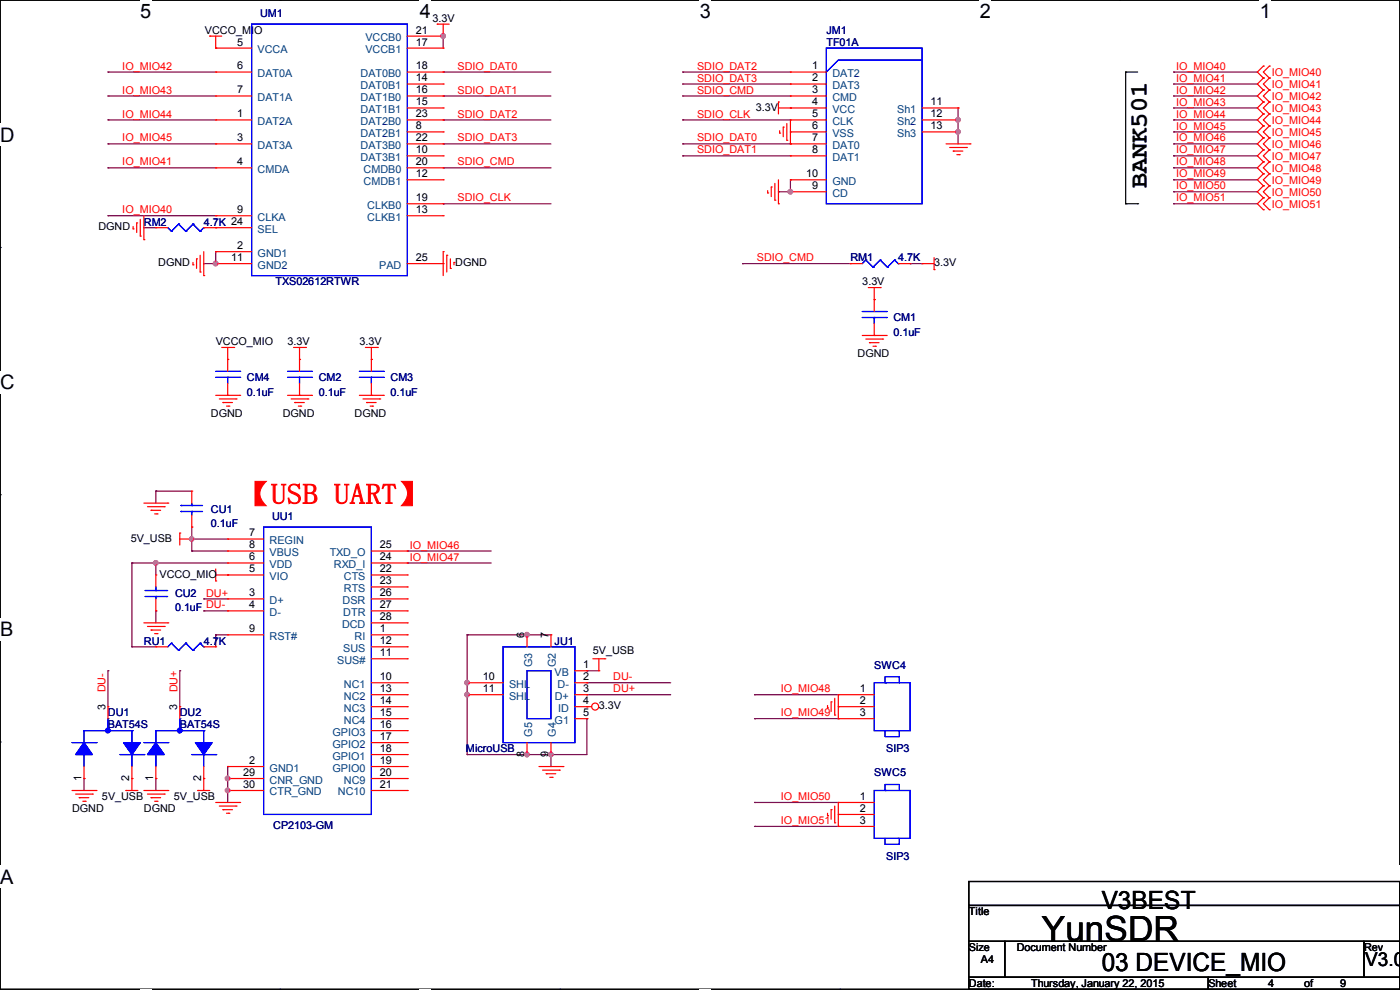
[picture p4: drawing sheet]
<svg xmlns="http://www.w3.org/2000/svg" width="297mm" height="210mm" viewBox="0 0 297 210" stroke-linecap="round" stroke-linejoin="round" font-family="sans-serif">
<path d="M0 0h297v209.8h-297z" fill="none" stroke="#000" stroke-width=".25"/>
<g fill="#fff">
<path d="M29.7 0h2.4v4.8h-2.4z"/>
<path d="M29.7 209.8h2.4v.2h-2.4z"/>
</g>
<path d="M59.4 0h.1M59.4 209.8h.1" fill="none" stroke="#000" stroke-width=".25"/>
<g fill="#fff">
<path d="M89.1 0h2.3v4.8h-2.3z"/>
<path d="M89.1 209.8h2.3v.2h-2.3z"/>
</g>
<path d="M118.8 0h.1M118.8 209.8h.1" fill="none" stroke="#000" stroke-width=".25"/>
<g fill="#fff">
<path d="M148.5 0h2.3v4.8h-2.3z"/>
<path d="M148.5 209.8h2.3v.2h-2.3z"/>
</g>
<path d="M178.2 0h.1M178.2 209.8h.1" fill="none" stroke="#000" stroke-width=".25"/>
<g fill="#fff">
<path d="M207.9 0h2.3v4.8h-2.3z"/>
<path d="M207.9 209.8h2.3v.2h-2.3z"/>
</g>
<path d="M237.6 0h.1M237.6 209.8h.1" fill="none" stroke="#000" stroke-width=".25"/>
<g fill="#fff">
<path d="M267.3 0h2.3v4.8h-2.3z"/>
<path d="M267.3 209.8h2.3v.2h-2.3z"/>
<path d="M0 26.2h3.1v4.8h-3.1z"/>
<path d="M0 78.7h3.1v4.7h-3.1z"/>
</g>
<path d="M0 52.5h.1M297 52.5h.1" fill="none" stroke="#000" stroke-width=".25"/>
<path d="M0 131.1h2.9v4.8h-2.9z" fill="#fff"/>
<path d="M0 104.9h.1M297 104.9h.1" fill="none" stroke="#000" stroke-width=".25"/>
<g fill="#fff">
<path d="M0 183.6h2.9v4.7h-2.9z"/>
<path d="M296.9 183.6h.1v4.7h-.1z"/>
</g>
<g fill="none" stroke="#000" stroke-width=".25">
<path d="M238.8 15.3h.1M238.8 15.3h2.5M238.8 15.3v27.9M238.8 43.2h.1M238.8 43.2h2.5M241.3 43.2h.1M0 157.4h.1M297 157.4h.1M205.5 187h91.5v5.1h-91.5zM205.5 192.1h91.5v7.6h-91.5zM205.5 199.7h7.6v7.6h-7.6zM213.1 199.7h76.2v7.6h-76.2z"/>
<path d="M289.3 199.7h7.7v7.6h-7.7zM205.5 207.3h50.8v2.5h-50.8zM256.3 207.3h40.7v2.5h-40.7z"/>
</g>
<g fill="none" stroke="#800040" stroke-width=".25">
<path d="M22.9 15.3h.1M22.9 15.3h22.9M94 7.7h.1M94 15.3h.1M94 7.7v2.5M94 15.3h22.9M144.8 17.8h.1M144.8 15.3h.1M144.8 15.3h22.9M144.8 17.8h22.9M249 17.8h.1M249 15.3h.1"/>
<path d="M249 15.3h17.7M249 17.8h17.7M22.9 25.4h.1M22.9 30.5h.1M22.9 35.6h.1M22.9 20.4h.1M22.9 35.6h22.9M22.9 20.4h22.9M22.9 30.5h22.9M22.9 25.4h22.9M94 35.6h.1M94 20.4h.1"/>
<path d="M94 30.5h.1M94 25.4h.1M94 35.6h22.9M94 20.4h22.9M94 30.5h22.9M94 25.4h22.9M144.8 30.5h.1M144.8 25.4h.1M144.8 20.4h.1M144.8 33.1h.1M144.8 20.4h22.9M144.8 30.5h22.9"/>
<path d="M144.8 25.4h22.9M144.8 33.1h22.9M167.7 38.1h.1M167.7 38.1v2.6h-2.6M203.2 28h.1M203.2 22.9h.1M203.2 25.4h.1M203.2 22.9v7.6M249 20.4h.1M249 28h.1M249 38.1h.1M249 33.1h.1"/>
<path d="M249 22.9h.1M249 25.4h.1M249 30.5h.1M249 35.6h.1M249 35.6h17.7M249 20.4h17.7M249 30.5h17.7M249 25.4h17.7M249 33.1h17.7M249 28h17.7M249 38.1h17.7M249 22.9h17.7"/>
<path d="M22.9 45.8h.1M22.9 45.8h22.9M30.5 48.3h.1M30.5 48.3h2.6M43.2 55.9h.1M45.8 53.4h.1M45.8 53.4v2.5h-2.6M94 43.2h.1M94 43.2h22.9M157.5 55.9h.1M157.5 55.9h22.9M165.1 40.7h.1"/>
<path d="M193.1 55.9h.1M193.1 55.9h2.5M249 43.2h.1M249 40.7h.1M249 43.2h17.7M249 40.7h17.7M28 119.4h.1M28 119.4h20.3M28 119.4v17.8M33.1 119.4h.1M33.1 104.2h.1M33.1 104.2v2.5"/>
<path d="M33.1 119.4v2.6M33.1 104.2h7.6M40.7 111.8h.1M40.7 116.9h.1M40.7 114.3h.1M40.7 111.8v5.1M40.7 116.9h7.6M40.7 114.3h7.6M86.4 119.4h.1M86.4 116.9h.1M86.4 119.4h17.8M86.4 116.9h17.8"/>
<path d="M28 137.2h.1M28 137.2h5.1M33.1 129.6h.1M33.1 129.6v2.5M43.2 127h.1M43.2 129.6h.1M43.2 127h5.1M43.2 129.6h5.1M45.8 134.7h.1M45.8 134.7v2.5M45.8 134.7h2.5M99.1 134.7h.1"/>
<path d="M99.1 134.7h17.8M99.1 134.7v25.4M111.8 134.7h.1M22.9 142.3h.1M22.9 142.3v7.6M38.1 142.3h.1M38.1 142.3v7.6M99.1 147.4h.1M99.1 144.8h.1M124.5 142.3h.1M124.5 147.4h.1M124.5 152.4h.1"/>
<path d="M124.5 144.8h.1M124.5 142.3h2.5M124.5 147.4h17.8M124.5 152.4v7.7h-25.4M124.5 144.8h17.8M160.1 147.4h.1M160.1 152.4h.1M160.1 147.4h17.7M160.1 152.4h17.7M17.8 165.1h.1M17.8 165.1v2.6M33.1 165.1h.1"/>
<path d="M33.1 165.1v2.6M48.3 162.6h.1M48.3 165.1h.1M48.3 167.7h.1M48.3 162.6v7.6M99.1 160.1h.1M111.8 160.1h.1M116.9 160.1h.1M116.9 160.1v2.5M160.1 175.3h.1M160.1 170.2h.1M160.1 175.3h17.7"/>
<path d="M160.1 170.2h17.7"/>
</g>
<g fill="#f0f" stroke="#f0f" stroke-width=".25">
<circle cx="45.7" cy="55.9" r=".49"/>
<circle cx="94" cy="7.6" r=".49"/>
<circle cx="203.2" cy="28" r=".49"/>
<circle cx="203.2" cy="25.4" r=".49"/>
<circle cx="167.7" cy="40.7" r=".49"/>
<circle cx="33" cy="119.4" r=".49"/>
<circle cx="40.7" cy="114.3" r=".49"/>
<circle cx="48.3" cy="165.1" r=".49"/>
<circle cx="48.3" cy="167.7" r=".49"/>
<circle cx="116.9" cy="160" r=".49"/>
<circle cx="111.8" cy="134.6" r=".49"/>
<circle cx="99.1" cy="147.3" r=".49"/>
<circle cx="111.8" cy="160" r=".49"/>
<circle cx="99.1" cy="144.8" r=".49"/>
</g>
<g fill="none" stroke="#f00" stroke-width=".25">
<path d="M44.5 7.7h.1M44.5 7.7h2.5M45.8 10.2h.1M45.8 15.3h.1M45.8 7.7v2.5M45.8 15.3h7.6M45.8 10.2h7.6M86.4 7.7h7.6M86.4 15.3h7.6M86.4 10.2h7.6M86.4 17.8h7.6M92.8 5.1h.1"/>
<path d="M92.8 5.1h2.5M94 7.7h.1M94 10.2h.1M94 15.3h.1M94 17.8h.1M94 5.1v2.6M167.7 15.3h.1M167.7 17.8h.1M167.7 15.3h7.6M167.7 17.8h7.6M268 16.6h.1M268 19.1h.1"/>
<path d="M268 14h.1M268 16.6l-1.3 1.2 1.3 1.3M268 19.1l-1.3 1.3 1.3 1.2M268 14l-1.3 1.3 1.3 1.3M269.3 19.1h.1M269.3 16.6h.1M269.3 14h.1M269.3 16.6l-1.3 1.2 1.3 1.3M269.3 19.1l-1.3 1.3 1.3 1.2M269.3 14l-1.3 1.3 1.3 1.3M45.8 20.4h.1M45.8 25.4h.1"/>
<path d="M45.8 30.5h.1M45.8 35.6h.1M45.8 30.5h7.6M45.8 20.4h7.6M45.8 25.4h7.6M45.8 35.6h7.6M86.4 22.9h7.6M86.4 30.5h7.6M86.4 20.4h7.6M86.4 25.4h7.6M86.4 35.6h7.6M86.4 28h7.6"/>
<path d="M86.4 33.1h7.6M86.4 38.1h7.6M94 20.4h.1M94 22.9h.1M94 25.4h.1M94 28h.1M94 30.5h.1M94 33.1h.1M94 35.6h.1M94 38.1h.1M163.6 39.7h.1M163.6 39.7v2"/>
<path d="M164.4 38.9v3.6M165.1 21.6h.1M165.1 22.9h10.2M165.1 21.6v2.6M165.1 38.1v5.1M165.4 28.2h.1M165.4 27.7v.5M166.2 27h.1M166.2 27v2M166.9 29.8h.1M166.9 26.2v3.6M167.7 22.9h.1"/>
<path d="M167.7 30.5h.1M167.7 20.4h.1M167.7 25.4h.1M167.7 28h.1M167.7 33.1h.1M167.7 38.1h.1M167.7 25.4v5.1M167.7 30.5h7.6M167.7 20.4h7.6M167.7 25.4h7.6M167.7 28h7.6M167.7 33.1h7.6"/>
<path d="M167.7 38.1h7.6M195.6 22.9h7.6M195.6 25.4h7.6M195.6 28h7.6M200.7 30.5h5.1M201.5 31.3h3.5M202.2 32h.1M202.2 32h2.1M203 32.8h.5M203.2 22.9h.1M203.2 25.4h.1M203.2 28h.1"/>
<path d="M203.5 32.8h.1M205 31.3h.1M205.8 30.5h.1M268 21.6h.1M268 24.2h.1M268 26.7h.1M268 29.3h.1M268 31.8h.1M268 34.3h.1M268 36.9h.1M268 39.4h.1M268 21.6l-1.3 1.3 1.3 1.3"/>
<path d="M268 26.7l-1.3 1.3 1.3 1.3M268 31.8l-1.3 1.3 1.3 1.2M268 36.9l-1.3 1.2 1.3 1.3M268 24.2l-1.3 1.2 1.3 1.3M268 29.3l-1.3 1.2 1.3 1.3M268 34.3l-1.3 1.3 1.3 1.3M268 39.4l-1.3 1.3 1.3 1.3M269.3 21.6h.1M269.3 24.2h.1M269.3 29.3h.1M269.3 26.7h.1M269.3 34.3h.1"/>
<path d="M269.3 31.8h.1M269.3 39.4h.1M269.3 36.9h.1M269.3 21.6l-1.3 1.3 1.3 1.3M269.3 26.7l-1.3 1.3 1.3 1.3M269.3 31.8l-1.3 1.3 1.3 1.2M269.3 36.9l-1.3 1.2 1.3 1.3M269.3 24.2l-1.3 1.2 1.3 1.3M269.3 29.3l-1.3 1.2 1.3 1.3M269.3 34.3l-1.3 1.3 1.3 1.3M269.3 39.4l-1.3 1.3 1.3 1.3M28.2 48.6h.1"/>
<path d="M28.2 48v.6M29 47.3h.1M29 47.3v2M29.8 50.1h.1M29.8 46.5v3.6M30.5 50.8h.1M30.5 45.8v5M33.1 48.3h.1M33.1 48.3h2.5M40.9 56.2h.1M40.9 55.7v.5M41.7 54.9h.1"/>
<path d="M41.7 54.9v2M42.5 57.7h.1M42.5 54.1v3.6M43.2 58.5h.1M43.2 53.4v5.1M43.2 48.3h10.2M45.8 48.3h.1M45.8 45.8h.1M45.8 53.4h.1M45.8 55.9h.1M45.8 55.9h7.6M45.8 45.8h7.6"/>
<path d="M45.8 53.4h7.6M86.4 55.9h7.6M86.4 45.8h7.6M86.4 43.2h7.6M94 53.4h.1M94 43.2h.1M94 45.8h.1M94 55.9h.1M94 53.4v5.1M94.8 54.1h.1M94.8 54.1v3.6M95.5 56.9h.1"/>
<path d="M95.5 54.9v2M96.3 55.7h.1M96.3 55.7v.5M162.9 40.9h.1M162.9 40.4v.5M164.4 42.5h.1M165.1 43.2h.1M167.7 40.7h.1M167.7 40.7h7.6M180.4 55.9h.1M180.4 55.9h2.5M190.5 55.9h2.6"/>
<path d="M193.1 55.9h.1M195.6 55.9h.1M195.6 55.9h2.6M198.2 57.2h.1M198.2 54.7v2.5M268 42h.1M268 44.5h.1M268 42l-1.3 1.2 1.3 1.3M269.3 42h.1M269.3 44.5h.1M269.3 42l-1.3 1.2 1.3 1.3M47 73.7h2.6"/>
<path d="M48.3 76.2h.1M48.3 73.7v5.1M49.6 73.7h.1M62.3 73.7h2.5M63.5 76.2h.1M63.5 73.7v5.1M64.8 73.7h.1M77.5 73.7h2.6M78.8 76.2h.1M78.8 73.7v5.1M80.1 73.7h.1M182.9 71.2h5.1"/>
<path d="M183.7 71.9h3.5M184.2 61h2.5M184.4 72.7h.1M184.4 72.7h2.1M185.2 73.4h.5M185.5 63.5h.1M185.5 71.2h.1M185.5 61v5.1M185.5 68.6v2.6M185.7 73.4h.1M186.7 61h.1M187.2 71.9h.1"/>
<path d="M188 71.2h.1M45.8 83.9h5M46.5 84.6h3.6M47.3 85.4h.1M47.3 85.4h2M48 86.1h.6M48.3 83.9h.1M48.3 81.3v2.6M48.6 86.1h.1M50.1 84.6h.1M50.8 83.9h.1M61 83.9h5.1"/>
<path d="M61.8 84.6h3.5M62.5 85.4h.1M62.5 85.4h2.1M63.3 86.1h.5M63.5 83.9h.1M63.5 81.3v2.6M63.8 86.1h.1M65.3 84.6h.1M66.1 83.9h.1M76.2 83.9h5.1M77 84.6h3.6M77.8 85.4h.1"/>
<path d="M77.8 85.4h2M78.5 86.1h.5M78.8 83.9h.1M78.8 81.3v2.6M79 86.1h.1M80.6 84.6h.1M81.3 83.9h.1M30.5 106.7h5.1M31.3 107.5h3.5M32 108.2h.1M32 108.2h2.1M32.8 109h.5"/>
<path d="M33.3 109h.1M34.8 107.5h.1M35.6 106.7h.1M38.1 113.1h.1M38.1 114.3h2.6M38.1 113.1v2.5M40.7 114.3h.1M40.7 104.2h.1M40.7 111.8h.1M40.7 104.2v2.5M40.7 109.3v2.5M48.3 119.4h.1"/>
<path d="M48.3 114.3h.1M48.3 116.9h.1M48.3 114.3h7.6M48.3 119.4h7.6M48.3 116.9h7.6M78.8 119.4h7.6M78.8 116.9h7.6M86.4 116.9h.1M86.4 119.4h.1M30.5 132.1h5.1M31.3 132.9h3.5M32 133.6h.1"/>
<path d="M32 133.6h2.1M32.8 134.4h.5M33.1 129.6h.1M33.1 122h.1M33.1 137.2h.1M33.1 122v2.5M33.1 127v2.6M33.1 137.2h2.5M33.3 134.4h.1M34.8 132.9h.1M35.6 132.1h.1M43.2 137.2h2.6"/>
<path d="M45.8 123.2h.1M45.8 137.2h.1M45.8 120.7v2.5M45.8 122h10.1M48.3 122h.1M48.3 134.7h.1M48.3 127h.1M48.3 129.6h.1M48.3 134.7h7.6M48.3 127h7.6M48.3 129.6h7.6M78.8 132.1h7.6"/>
<path d="M78.8 122h7.6M78.8 139.7h7.6M78.8 137.2h7.6M78.8 134.7h7.6M78.8 127h7.6M78.8 129.6h7.6M78.8 124.5h7.6M86.4 122h.1M86.4 124.5h.1M86.4 127h.1M86.4 129.6h.1M86.4 132.1h.1"/>
<path d="M86.4 134.7h.1M86.4 137.2h.1M86.4 139.7h.1M111.8 134.7h.1M111.8 134.7v2.5M116.9 134.7h.1M116.9 134.7v2.5M125.8 139.7h2.5M127 139.7v2.6M128.3 139.7h.1M22.9 149.9h.1M22.9 149.9v2.5"/>
<path d="M38.1 149.9h.1M38.1 149.9v2.5M78.8 149.9h7.6M78.8 147.4h7.6M78.8 152.4h7.6M78.8 144.8h7.6M78.8 155h7.6M78.8 157.5h7.6M86.4 147.4h.1M86.4 149.9h.1M86.4 152.4h.1M86.4 155h.1"/>
<path d="M86.4 157.5h.1M86.4 144.8h.1M99.1 144.8h.1M99.1 147.4h.1M99.1 147.4h7.6M99.1 144.8h7.6M111.8 157.5v2.6M116.9 157.5v2.6M122 149.9h3.5M122 147.4h2.5M122 152.4h2.5M122 144.8h2.5"/>
<path d="M122 142.3h2.5M124.5 149.9h.1M124.5 144.8h.1M124.5 147.4h.1M124.5 142.3h.1M124.5 152.4h.1M127 142.3h.1M175.6 150.2h.1M175.6 149.6v.6M176.3 148.9h.1M176.3 148.9v2M177.1 151.7h.1"/>
<path d="M177.1 148.1v3.6M177.8 152.4h.1M177.8 147.4h.1M177.8 149.9h.1M177.8 149.9h7.7M177.8 147.4v5M177.8 147.4h7.7M177.8 152.4h7.7M15.3 167.7h5.1M16 168.4h3.6M16.8 169.2h.1M16.8 169.2h2"/>
<path d="M17.6 170h.5M17.8 165.1h.1M17.8 162.6v2.5M18.1 170h.1M19.6 168.4h.1M20.4 167.7h.1M26.7 167.7h.1M26.7 167.7h2.6M28 165.1h.1M28 162.6v5.1M30.5 167.7h5.1M31.3 168.4h3.5"/>
<path d="M32 169.2h.1M32 169.2h2.1M32.8 170h.5M33.1 165.1h.1M33.1 162.6v2.5M33.3 170h.1M34.8 168.4h.1M35.6 167.7h.1M42 167.7h.1M42 167.7h2.5M43.2 165.1h.1M43.2 162.6v5.1"/>
<path d="M45.8 170.2h5M46.5 171h3.6M47.3 171.7h.1M47.3 171.7h2M48 172.5h.6M48.3 162.6h.1M48.3 167.7h.1M48.3 165.1h.1M48.3 167.7h7.6M48.3 162.6h7.6M48.3 165.1h7.6M48.6 172.5h.1"/>
<path d="M50.1 171h.1M50.8 170.2h.1M78.8 167.7h7.6M78.8 162.6h7.6M78.8 160.1h7.6M78.8 165.1h7.6M86.4 160.1h.1M86.4 162.6h.1M86.4 165.1h.1M86.4 167.7h.1M111.8 160.1h.1M114.3 162.6h5.1"/>
<path d="M115.1 163.4h3.6M115.9 164.1h.1M115.9 164.1h2M116.6 164.9h.5M116.9 160.1h.1M117.1 164.9h.1M118.7 163.4h.1M119.4 162.6h.1M175.6 173h.1M175.6 172.5v.5M176.3 171.7h.1M176.3 171.7v2.1"/>
<path d="M177.1 174.5h.1M177.1 171v3.5M177.8 175.3h.1M177.8 170.2h.1M177.8 172.8h.1M177.8 170.2h7.7M177.8 170.2v5.1M177.8 172.8h7.7M177.8 175.3h7.7"/>
<circle cx="126.3" cy="149.9" r=".74"/>
</g>
<g fill="none" stroke="#00f" stroke-width=".25">
<path d="M53.4 5.1h33v53.4h-33zM175.3 10.2h20.3v33h-20.3zM195.6 12.7h-17.8l-2.5 2.6M35.6 48.3l.8 .8M36.4 49.1h.1M37.9 47.5h.1M37.9 47.5l-1.5 1.6M37.9 47.5l1.5 1.6M39.4 49.1h.1M40.9 47.5h.1M40.9 47.5l-1.5 1.6M40.9 47.5l1.6 1.6"/>
<path d="M42.5 49.1h.1M43.2 48.3h.1M43.2 48.3l-.7 .8M183.7 55.2h.1M183.7 55.2l-.8 .7M183.7 55.2l1.5 1.5M185.2 56.7h.1M186.7 55.2h.1M186.7 55.2l-1.5 1.5M186.7 55.2l1.6 1.5M188.3 56.7h.1M189.8 55.2h.1"/>
<path d="M189.8 55.2l-1.5 1.5M189.8 55.2l.7 .7M190.5 55.9h.1M45.8 78.8h5M50.8 78.8h.1M61 78.8h5.1M66.1 78.8h.1M76.2 78.8h5.1M81.3 78.8h.1M182.9 66.1h5.1M182.9 67.4h5.1M185.5 67.4h.1"/>
<path d="M185.5 67.4v1.2M188 66.1h.1M188 67.4h.1M45.8 80.1h5M48.3 80.1h.1M48.3 80.1v1.2M50.8 80.1h.1M61 80.1h5.1M63.5 80.1h.1M63.5 80.1v1.2M66.1 80.1h.1M76.2 80.1h5.1"/>
<path d="M78.8 80.1h.1M78.8 80.1v1.2M81.3 80.1h.1M38.4 108.5h.1M38.4 107.2h.1M38.4 108.5h4.6M38.4 107.2h4.6M40.7 107.2h.1M40.7 108.5h.1M40.7 106.7v.5M40.7 108.5v.8M55.9 111.8h22.9v61h-22.9z"/>
<path d="M30.8 125.3h4.5M30.8 126.5h4.5M33.1 126.5h.1M33.1 125.3h.1M33.1 124.5v.8M33.1 126.5v.5M35.3 125.3h.1M35.3 126.5h.1M36.4 136.4h.1M36.4 136.4l-.8 .8M36.4 136.4l1.5 1.6M37.9 138h.1"/>
<path d="M39.4 136.4h.1M39.4 136.4l-1.5 1.6M39.4 136.4l1.5 1.6M40.9 138h.1M42.5 136.4h.1M42.5 136.4l-1.6 1.6M42.5 136.4l.7 .8M43.2 137.2h.1M106.7 137.2h15.3v20.3h-15.3zM15.3 157.5h5.1M17.8 155h.1M17.8 155h10.2"/>
<path d="M17.8 155v2.5M20.4 157.5h.1M22.9 152.4h.1M22.9 152.4v2.6M28 155h.1M28 155v2.5M30.5 157.5h5.1M33.1 155h.1M33.1 155v2.5M33.1 155h10.1M35.6 157.5h.1M38.1 152.4h.1"/>
<path d="M38.1 152.4v2.6M43.2 155h.1M43.2 155v2.5M111.8 142.3h5.1v10.1h-5.1zM185.5 144.8h7.6v10.2h-7.6zM187.7 155v1.3h3.1v-1.3h-.3M188 144.8h-.3v-1.2h3.1v1.2M17.8 160.1h.1M17.8 160.1v2.5M25.4 160.1h5.1M28 160.1h.1M28 160.1v2.5"/>
<path d="M30.5 160.1h.1M33.1 160.1h.1M33.1 160.1v2.5M40.7 160.1h5.1M43.2 160.1h.1M43.2 160.1v2.5M45.8 160.1h.1M185.5 167.7h7.6v10.1h-7.6zM187.7 177.8v1.3h3.1v-1.3h-.3M188 167.7h-.3v-1.3h3.1v1.3"/>
</g>
<g fill="#00f" stroke="#00f" stroke-width=".25">
<path d="M33.1 157.5l1.7 2.6h-3.5z" fill-rule="evenodd"/>
<path d="M41.4 157.5h3.6l-1.8 2.6z" fill-rule="evenodd"/>
<path d="M33.1 157.5l1.7 2.6h-3.5z" fill-rule="evenodd"/>
<path d="M41.4 157.5h3.6l-1.8 2.6z" fill-rule="evenodd"/>
<path d="M17.8 157.5l1.8 2.6h-3.6z" fill-rule="evenodd"/>
<path d="M26.2 157.5h3.6l-1.8 2.6z" fill-rule="evenodd"/>
<path d="M17.8 157.5l1.8 2.6h-3.6z" fill-rule="evenodd"/>
<path d="M26.2 157.5h3.6l-1.8 2.6z" fill-rule="evenodd"/>
<circle cx="38.1" cy="155" r=".49"/>
<circle cx="22.9" cy="155" r=".49"/>
</g>
<text font-size="7.4" x="221" y="199.7">YunSDR</text>
<text font-size="6.1" fill="#f00" x="50.8" y="106.9">【USB UART】</text>
<g font-size="5.3">
<text x="243.3" y="39.9" transform="rotate(-90 243.3 39.9)">BANK501</text>
<text x="233.7" y="192.8">V3BEST</text>
<text x="233.7" y="206">03 DEVICE_MIO</text>
</g>
<g font-size="4.2">
<text x="29.7" y="3.9">5</text>
<text x="89.1" y="3.9">4</text>
<text x="148.5" y="3.9">3</text>
<text x="207.9" y="3.9">2</text>
<text x="267.2" y="3.9">1</text>
<text x="0" y="30.1">D</text>
<text x="0" y="82.5">C</text>
<text x="0" y="135">B</text>
<text x="0" y="187.4">A</text>
<text x="297" y="187.4">A</text>
</g>
<text font-size="4.1" x="289.6" y="204.9">V3.0</text>
<g font-size="2.3" fill="#000080">
<text x="55.2" y="3.6">UM1</text>
<text x="175.3" y="7.2">JM1</text>
<text x="175.3" y="9.7">TF01A</text>
<text x="30.5" y="47.8">RM2</text>
<text x="43.2" y="47.8">4.7K 24</text>
<text x="180.4" y="55.5">RM1</text>
<text x="190.6" y="55.5">4.7K</text>
<text x="58.5" y="60.5">TXS02612RTWR</text>
<text x="189.5" y="68.2">CM1</text>
<text x="189.5" y="71.2">0.1uF</text>
<text x="52.4" y="80.9">CM4</text>
<text x="52.4" y="83.9">0.1uF</text>
<text x="67.6" y="80.9">CM2</text>
<text x="67.6" y="83.9">0.1uF</text>
<text x="82.9" y="80.9">CM3</text>
<text x="82.9" y="83.9">0.1uF</text>
<text x="44.7" y="108.8">CU1</text>
<text x="44.7" y="111.8">0.1uF</text>
<text x="57.7" y="110.3">UU1</text>
<text x="37.1" y="126.6">CU2</text>
<text x="37.1" y="129.6">0.1uF DU-</text>
<text x="30.5" y="136.7">RU1</text>
<text x="43.2" y="136.7">4.7K</text>
<text x="117.7" y="136.7">JU1</text>
<text x="185.5" y="141.8">SWC4</text>
<text x="22.9" y="152">DU1</text>
<text x="22.9" y="154.5">BAT54S</text>
<text x="38.1" y="152">DU2</text>
<text x="38.1" y="154.5">BAT54S</text>
<text x="98.9" y="159.6">MicroUSB</text>
<text x="188" y="159.6">SIP3</text>
<text x="185.5" y="164.7">SWC5</text>
<text x="58" y="175.9">CP2103-GM</text>
<text x="188" y="182.5">SIP3</text>
</g>
<g font-size="2.3">
<text x="91.7" y="4.7">3.3V</text>
<text x="43.5" y="7.2">VCCO_MIO</text>
<text x="50.3" y="9.7">5</text>
<text x="88.2" y="7.1">21</text>
<text x="88.2" y="9.7">17</text>
<text x="50.3" y="14.7">6</text>
<text x="88.2" y="14.7">18</text>
<text x="88.2" y="17.3">14</text>
<text x="172.3" y="14.7">1</text>
<text x="172.3" y="17.3">2</text>
<text x="50.3" y="19.8">7</text>
<text x="88.2" y="19.8">16</text>
<text x="88.2" y="22.4">15</text>
<text x="160.3" y="23.5">3.3V</text>
<text x="172.3" y="19.8">3</text>
<text x="172.3" y="22.4">4</text>
<text x="197.4" y="22.4">11</text>
<text x="50.3" y="24.9">1</text>
<text x="50.3" y="30">3</text>
<text x="88.2" y="24.9">23</text>
<text x="88.2" y="27.4">8</text>
<text x="88.2" y="30">22</text>
<text x="172.3" y="24.9">5</text>
<text x="172.3" y="27.4">6</text>
<text x="172.3" y="30">7</text>
<text x="197.4" y="24.9">12</text>
<text x="197.4" y="27.4">13</text>
<text x="50.3" y="35.1">4</text>
<text x="88.2" y="32.5">10</text>
<text x="88.2" y="35.1">20</text>
<text x="172.3" y="32.5">8</text>
<text x="88.2" y="37.6">12</text>
<text x="171" y="37.6">10</text>
<text x="172.3" y="40.1">9</text>
<text x="50.3" y="45.2">9</text>
<text x="88.2" y="42.7">19</text>
<text x="88.2" y="45.2">13</text>
<text x="20.9" y="48.9">DGND</text>
<text x="50.3" y="52.8">2</text>
<text x="33.6" y="56.5">DGND</text>
<text x="49.1" y="55.4">11</text>
<text x="88.2" y="55.4">25</text>
<text x="96.6" y="56.5">DGND</text>
<text x="198.2" y="56.5">3.3V</text>
<text x="182.9" y="60.5">3.3V</text>
<text x="45.8" y="73.2">VCCO_MIO</text>
<text x="61" y="73.2">3.3V</text>
<text x="76.2" y="73.2">3.3V</text>
<text x="181.9" y="75.8">DGND</text>
<text x="44.7" y="88.5">DGND</text>
<text x="60" y="88.5">DGND</text>
<text x="75.2" y="88.5">DGND</text>
<text x="52.9" y="113.8">7</text>
<text x="27.7" y="114.9">5V_USB</text>
<text x="52.9" y="118.9">6</text>
<text x="52.9" y="116.3">8</text>
<text x="80.6" y="116.3">25</text>
<text x="80.6" y="118.9">24</text>
<text x="33.8" y="122.5">VCCO_MIO</text>
<text x="52.9" y="121.4">5</text>
<text x="80.6" y="121.4">22</text>
<text x="80.6" y="124">23</text>
<text x="52.9" y="126.5">3</text>
<text x="52.9" y="129">4</text>
<text x="80.6" y="126.5">26</text>
<text x="80.6" y="129">27</text>
<text x="80.6" y="131.6">28</text>
<text x="52.9" y="134.1">9</text>
<text x="80.6" y="134.1">1</text>
<text x="80.6" y="136.7">12</text>
<text x="111.3" y="135.4" transform="rotate(-90 111.3 135.4)">6</text>
<text x="116.3" y="135.4" transform="rotate(-90 116.3 135.4)">7</text>
<text x="80.6" y="139.2">11</text>
<text x="123.7" y="141.7">1</text>
<text x="125.8" y="138.8">5V_USB</text>
<text x="80.6" y="146.8">13</text>
<text x="80.6" y="149.4">14</text>
<text x="80.6" y="144.3">10</text>
<text x="102.4" y="144.3">10</text>
<text x="102.4" y="146.8">11</text>
<text x="123.7" y="144.3">2</text>
<text x="123.7" y="146.8">3</text>
<text x="123.7" y="149.4">4</text>
<text x="182.4" y="146.8">1</text>
<text x="182.4" y="149.4">2</text>
<text x="22.4" y="150.7" transform="rotate(-90 22.4 150.7)">3</text>
<text x="37.6" y="150.7" transform="rotate(-90 37.6 150.7)">3</text>
<text x="80.6" y="151.9">15</text>
<text x="80.6" y="154.4">16</text>
<text x="123.7" y="151.9">5</text>
<text x="127" y="150.5">3.3V</text>
<text x="182.4" y="151.9">3</text>
<text x="80.6" y="157">17</text>
<text x="80.6" y="159.5">18</text>
<text x="111.3" y="160.6" transform="rotate(-90 111.3 160.6)">8</text>
<text x="116.3" y="160.6" transform="rotate(-90 116.3 160.6)">9</text>
<text x="17.3" y="165.6" transform="rotate(-90 17.3 165.6)">1</text>
<text x="27.4" y="165.6" transform="rotate(-90 27.4 165.6)">2</text>
<text x="32.5" y="165.6" transform="rotate(-90 32.5 165.6)">1</text>
<text x="42.7" y="165.6" transform="rotate(-90 42.7 165.6)">2</text>
<text x="51.6" y="167.1">30</text>
<text x="51.6" y="164.6">29</text>
<text x="52.9" y="162.1">2</text>
<text x="80.6" y="162.1">19</text>
<text x="80.6" y="164.6">20</text>
<text x="80.6" y="167.1">21</text>
<text x="15.3" y="172.3">DGND</text>
<text x="21.6" y="169.8">5V_USB</text>
<text x="30.5" y="172.3">DGND</text>
<text x="36.9" y="169.8">5V_USB</text>
<text x="182.4" y="169.7">1</text>
<text x="182.4" y="172.2">2</text>
<text x="182.4" y="174.8">3</text>
<text x="205.5" y="194.1">Title</text>
<text x="205.5" y="201.8">Size</text>
<text x="215.7" y="201.8">Document Number</text>
<text x="289.4" y="201.8">Rev</text>
<text x="205.5" y="209.4">Date:</text>
<text x="208.1" y="204.3">A4</text>
<text x="218.7" y="209.4">Thursday, January 22, 2015</text>
<text x="256.3" y="209.4">Sheet</text>
<text x="269" y="209.4">4</text>
<text x="276.7" y="209.4">of</text>
<text x="284.3" y="209.4">9</text>
</g>
<g font-size="2.3" fill="#004080">
<text x="54.7" y="11.3">VCCA</text>
<text x="77.5" y="8.7">VCCB0</text>
<text x="77.5" y="11.3">VCCB1</text>
<text x="54.7" y="16.3">DAT0A</text>
<text x="76.5" y="16.3">DAT0B0</text>
<text x="176.6" y="16.3">DAT2</text>
<text x="54.7" y="21.4">DAT1A</text>
<text x="76.5" y="18.9">DAT0B1</text>
<text x="76.5" y="21.4">DAT1B0</text>
<text x="76.5" y="24">DAT1B1</text>
<text x="176.6" y="18.9">DAT3</text>
<text x="176.6" y="21.4">CMD</text>
<text x="176.6" y="24">VCC</text>
<text x="190.3" y="24">Sh1</text>
<text x="54.7" y="26.5">DAT2A</text>
<text x="76.5" y="26.5">DAT2B0</text>
<text x="76.5" y="29">DAT2B1</text>
<text x="176.6" y="26.5">CLK</text>
<text x="176.6" y="29">VSS</text>
<text x="190.3" y="26.5">Sh2</text>
<text x="190.3" y="29">Sh3</text>
<text x="54.7" y="31.6">DAT3A</text>
<text x="76.5" y="31.6">DAT3B0</text>
<text x="76.5" y="34.1">DAT3B1</text>
<text x="176.6" y="31.6">DAT0</text>
<text x="176.6" y="34.1">DAT1</text>
<text x="54.7" y="36.7">CMDA</text>
<text x="77.1" y="36.7">CMDB0</text>
<text x="77.1" y="39.2">CMDB1</text>
<text x="176.6" y="39.2">GND</text>
<text x="176.6" y="41.7">CD</text>
<text x="54.7" y="46.8">CLKA</text>
<text x="77.9" y="44.3">CLKB0</text>
<text x="77.9" y="46.8">CLKB1</text>
<text x="54.7" y="49.4">SEL</text>
<text x="54.7" y="54.4">GND1</text>
<text x="54.7" y="57">GND2</text>
<text x="80.4" y="57">PAD</text>
<text x="57.2" y="115.4">REGIN</text>
<text x="57.2" y="117.9">VBUS</text>
<text x="69.9" y="117.9">TXD_O</text>
<text x="57.2" y="120.5">VDD</text>
<text x="57.2" y="123">VIO</text>
<text x="70.8" y="120.5">RXD_I</text>
<text x="72.9" y="123">CTS</text>
<text x="72.9" y="125.6">RTS</text>
<text x="57.2" y="128.1">D+</text>
<text x="57.2" y="130.6">D-</text>
<text x="72.7" y="128.1">DSR</text>
<text x="72.8" y="130.6">DTR</text>
<text x="57.2" y="135.7">RST#</text>
<text x="72.6" y="133.2">DCD</text>
<text x="75.2" y="135.7">RI</text>
<text x="71.5" y="140.8">SUS#</text>
<text x="72.8" y="138.3">SUS</text>
<text x="112.9" y="141.5" transform="rotate(-90 112.9 141.5)">G3</text>
<text x="117.7" y="143.3">VB</text>
<text x="117.9" y="141.5" transform="rotate(-90 117.9 141.5)">G2</text>
<text x="72.9" y="148.4">NC2</text>
<text x="72.9" y="145.9">NC1</text>
<text x="108" y="145.9">SHL</text>
<text x="108" y="148.4">SHL</text>
<text x="117.7" y="148.4">D+</text>
<text x="118.3" y="145.9">D-</text>
<text x="72.9" y="151">NC3</text>
<text x="72.9" y="153.5">NC4</text>
<text x="117.7" y="153.5">G1</text>
<text x="118.4" y="151">ID</text>
<text x="70.5" y="156">GPIO3</text>
<text x="70.5" y="158.6">GPIO2</text>
<text x="70.5" y="161.1">GPIO1</text>
<text x="112.9" y="156.3" transform="rotate(-90 112.9 156.3)">G5</text>
<text x="117.9" y="156.3" transform="rotate(-90 117.9 156.3)">G4</text>
<text x="57.2" y="163.7">GND1</text>
<text x="57.2" y="166.2">CNR_GND</text>
<text x="70.5" y="163.7">GPIO0</text>
<text x="72.9" y="166.2">NC9</text>
<text x="57.2" y="168.7">CTR_GND</text>
<text x="71.7" y="168.7">NC10</text>
</g>
<g font-size="2.3" fill="#f00">
<text x="26" y="14.8">IO_MIO42</text>
<text x="97.1" y="14.8">SDIO_DAT0</text>
<text x="147.9" y="17.3">SDIO_DAT3</text>
<text x="147.9" y="14.8">SDIO_DAT2</text>
<text x="249.5" y="17.3">IO_MIO41</text>
<text x="249.5" y="14.8">IO_MIO40</text>
<text x="269.8" y="16.1">IO_MIO40</text>
<text x="26" y="19.9">IO_MIO43</text>
<text x="97.1" y="19.9">SDIO_DAT1</text>
<text x="147.9" y="19.9">SDIO_CMD</text>
<text x="249.5" y="19.9">IO_MIO42</text>
<text x="249.5" y="22.4">IO_MIO43</text>
<text x="269.8" y="18.6">IO_MIO41</text>
<text x="269.8" y="21.2">IO_MIO42</text>
<text x="269.8" y="23.7">IO_MIO43</text>
<text x="26" y="24.9">IO_MIO44</text>
<text x="97.1" y="24.9">SDIO_DAT2</text>
<text x="147.9" y="24.9">SDIO_CLK</text>
<text x="249.5" y="27.5">IO_MIO45</text>
<text x="249.5" y="24.9">IO_MIO44</text>
<text x="269.8" y="28.8">IO_MIO45</text>
<text x="269.8" y="26.2">IO_MIO44</text>
<text x="26" y="30">IO_MIO45</text>
<text x="26" y="35.1">IO_MIO41</text>
<text x="97.1" y="35.1">SDIO_CMD</text>
<text x="97.1" y="30">SDIO_DAT3</text>
<text x="147.9" y="30">SDIO_DAT0</text>
<text x="147.9" y="32.6">SDIO_DAT1</text>
<text x="249.5" y="32.6">IO_MIO47</text>
<text x="249.5" y="30">IO_MIO46</text>
<text x="249.5" y="35.1">IO_MIO48</text>
<text x="269.8" y="33.9">IO_MIO47</text>
<text x="269.8" y="31.3">IO_MIO46</text>
<text x="249.5" y="37.6">IO_MIO49</text>
<text x="249.5" y="40.2">IO_MIO50</text>
<text x="269.8" y="38.9">IO_MIO49</text>
<text x="269.8" y="36.4">IO_MIO48</text>
<text x="269.8" y="41.5">IO_MIO50</text>
<text x="26" y="45.3">IO_MIO40</text>
<text x="97.1" y="42.7">SDIO_CLK</text>
<text x="249.5" y="42.7">IO_MIO51</text>
<text x="269.8" y="44">IO_MIO51</text>
<text x="160.6" y="55.4">SDIO_CMD</text>
<text x="86.9" y="118.9">IO_MIO47</text>
<text x="86.9" y="116.4">IO_MIO46</text>
<text x="43.7" y="126.5">DU+</text>
<text x="22.4" y="146.9" transform="rotate(-90 22.4 146.9)">DU-</text>
<text x="37.6" y="146.9" transform="rotate(-90 37.6 146.9)">DU+</text>
<text x="130.1" y="146.9">DU+</text>
<text x="130.1" y="144.3">DU-</text>
<text x="165.7" y="146.9">IO_MIO48</text>
<text x="165.7" y="151.9">IO_MIO49</text>
<text x="165.7" y="169.7">IO_MIO50</text>
<text x="165.7" y="174.8">IO_MIO51</text>
</g>
</svg>
